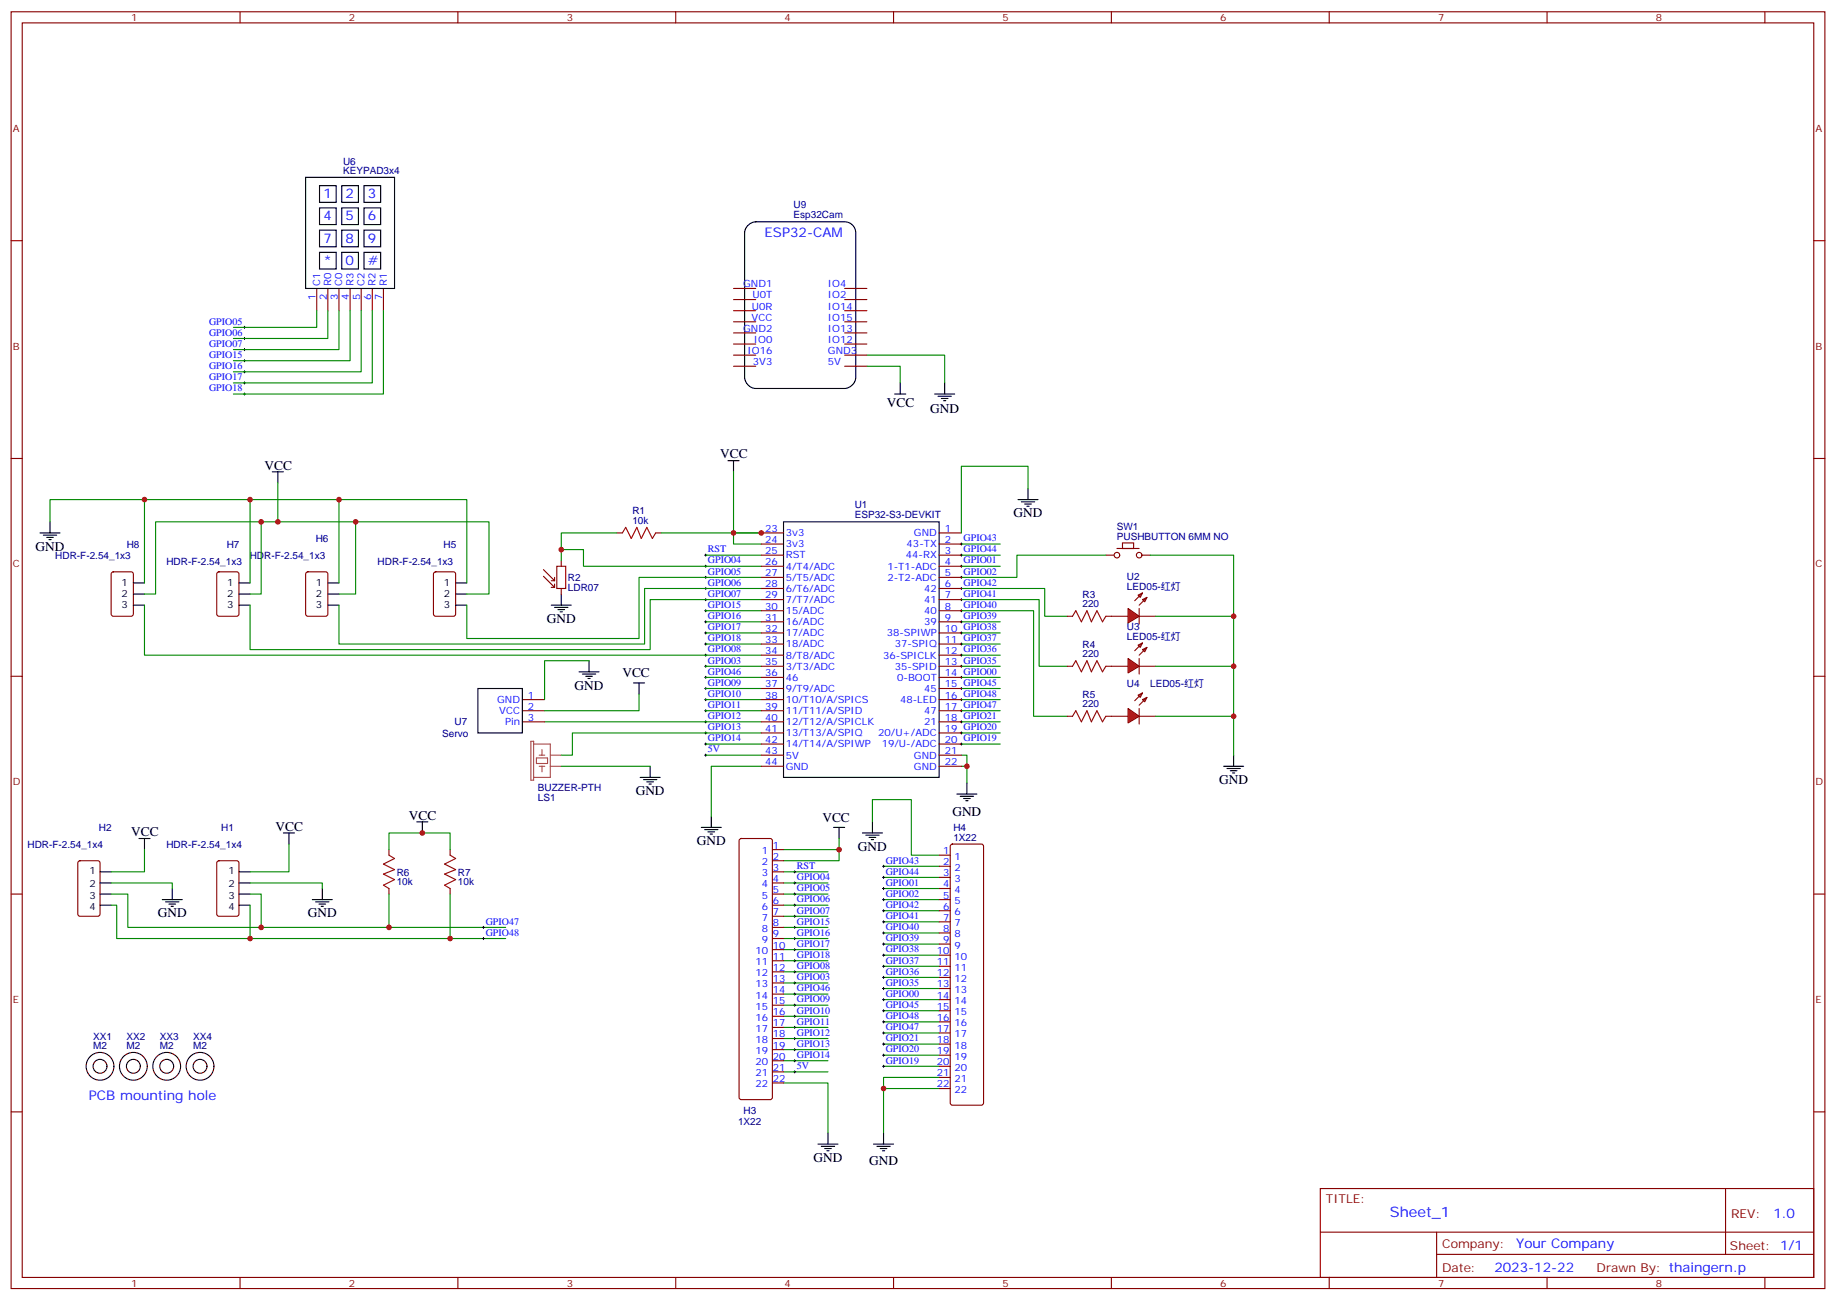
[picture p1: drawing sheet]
<svg xmlns="http://www.w3.org/2000/svg" width="583mm" height="413mm" viewBox="0 0 583 413" stroke-linecap="round" stroke-linejoin="round" font-family="sans-serif">
<g fill="none" stroke="#870000" stroke-width=".35">
<path d="M3.5 3.7h575.8v405.4h-575.8zM7.1 7.3h568.6v398.3h-568.6zM76.2 3.7v3.6M145.3 3.7v3.6M214.5 3.7v3.6M283.6 3.7v3.6M352.8 3.7v3.6M421.9 3.7v3.6M491.1 3.7v3.6M560.2 3.7v3.6M3.5 76.4h3.6M575.7 76.4h3.6"/>
<path d="M3.5 145.6h3.6M575.7 145.6h3.6M195.8 169.2h1.8M208.1 169.2h1.8M35.5 181.7l.5-.2h5.6l.7 .5v12.9l-.4 .7-5.9 .1-.7-.5v-13zM69 181.7l.5-.2h5.6l.7 .5v12.9l-.4 .7-5.9 .1-.7-.5v-13zM97.2 181.7l.5-.2h5.7l.6 .5 .1 12.9-.5 .7-5.9 .1-.6-.5-.1-13zM137.8 181.7l.5-.2h5.6l.7 .5v12.9l-.4 .7-5.9 .1-.7-.5v-13zM338.7 195.7h1.7M351 195.7h7.1M361.2 188.9l1.5-.7-.8 1.5zM361.6 195.7h5.3"/>
<path d="M362.7 190.4l1.4-.7-.7 1.4zM362.7 188.2l-2.5 2.5M364.1 189.7l-2.5 2.4M3.5 214.7h3.6M338.7 211.5h1.7M351 211.5h1.8M575.7 214.7h3.6M338.7 227.4h1.7M351 227.4h1.8M24.9 273.5l.5-.2h5.6l.7 .4v16.5l-.4 .6-5.9 .1-.7-.5v-16.4zM69 273.5l.5-.2h5.6l.7 .4v16.5l-.4 .6-5.9 .1-.7-.5v-16.4zM123.5 269.7v1.8"/>
<path d="M142.9 269.7v1.8M3.5 283.8h3.6M123.5 282.1v1.7M142.9 282.1v1.7M575.7 283.8h3.6M3.5 353h3.6M575.7 353h3.6M419.1 377.3h156.6v28.3h-156.6zM547.7 377.4v20.8M419.1 391.2h156.5M456 398.2h119.6M456 391.2v14.1"/>
<path d="M76.2 405.6v3.5M145.3 405.6v3.5M214.5 405.6v3.5M283.6 405.6v3.5M352.8 405.6v3.5M421.9 405.6v3.5M491.1 405.6v3.5M560.2 405.6v3.5"/>
</g>
<g fill="none" stroke="#000" stroke-width=".35">
<path d="M86.4 149.8h3.6M88.2 149.8v3.5M231.1 146.3h3.5M232.8 146.3v3.5M323.1 158.6h6.4M324.2 159.3h4.2M326.3 155.1v3.5M12.7 169.2h6.3M13.8 169.9h4.2M14.8 170.6h2.1M15.5 171.3h.7M15.9 165.7v3.5"/>
<path d="M325.3 160h2.1M326 160.7h.7M42.3 192.1h3.6M42.3 185.1h3.6M42.3 188.6h3.6M75.8 192.1h3.6M75.8 185.1h3.6M75.8 188.6h3.6M104.1 192.1h3.5M104.1 185.1h3.5M104.1 188.6h3.5M144.6 192.1h3.6"/>
<path d="M144.6 185.1h3.6M144.6 188.6h3.6M175 192.1h6.3M176 192.8h4.3M177.1 193.5h2.1M177.8 194.2h.7M178.2 188.6v3.5M391.6 239.7v3.6M225.8 259.2v3.5M303.7 252.1h6.4M304.8 252.8h4.2M305.9 253.5h2.1"/>
<path d="M306.6 254.2h.7M306.9 248.6v3.5M388.4 243.3h6.4M389.5 244h4.2M390.5 244.7h2.1M391.2 245.4h.7M31.7 276.8h3.6M44.1 266.2h3.5M45.9 266.2v3.5M75.8 276.8h3.6M90 264.4h3.5M91.7 264.4v3.6"/>
<path d="M132.3 260.9h3.5M134.1 260.9v3.5M222.6 262.7h6.4M223.7 263.4h4.2M224.7 264.1h2.1M225.4 264.8h.7M264.6 262.7h3.5M266.3 262.7v3.5M31.7 280.3h3.6M31.7 283.8h3.6M31.7 287.4h3.6M75.8 280.3h3.6"/>
<path d="M75.8 283.8h3.6M75.8 287.4h3.6"/>
</g>
<g fill="none" stroke="#000" stroke-width=".32">
<path d="M223.7 176.2h.7M223.7 179.8h.7M224 175.9v.7M224 179.4v.7M304.8 176.2h.7M304.8 179.8h.7M304.8 172.7h.7M305.2 172.4v.7M305.2 175.9v.7M305.2 179.4v.7M223.7 183.3h.7M223.7 186.8h.7"/>
<path d="M223.7 190.4h.7M223.7 193.9h.7M223.7 197.4h.7M224 183v.7M224 186.5v.7M224 190v.7M224 193.5v.7M224 197.1v.7M304.8 183.3h.7M304.8 186.8h.7M304.8 190.4h.7M304.8 193.9h.7"/>
<path d="M304.8 197.4h.7M305.2 183v.7M305.2 186.5v.7M305.2 190v.7M305.2 193.5v.7M305.2 197.1v.7M223.7 208h.7M223.7 218.6h.7M223.7 200.9h.7M223.7 204.5h.7M223.7 211.5h.7M223.7 215.1h.7"/>
<path d="M224 200.6v.7M224 204.1v.7M224 207.6v.8M224 211.2v.7M224 214.7v.7M224 218.2v.7M304.8 208h.7M304.8 218.6h.7M304.8 200.9h.7M304.8 204.5h.7M304.8 211.5h.7M304.8 215.1h.7"/>
<path d="M305.2 200.6v.7M305.2 204.1v.7M305.2 207.6v.8M305.2 211.2v.7M305.2 214.7v.7M305.2 218.2v.7M223.7 222.1h.7M223.7 225.6h.7M223.7 229.2h.7M223.7 232.7h.7M223.7 236.2h.7M223.7 239.7h.7"/>
<path d="M224 221.8v.7M224 225.3v.7M224 228.8v.7M224 232.3v.7M224 235.9v.7M224 239.4v.7M304.8 222.1h.7M304.8 225.6h.7M304.8 229.2h.7M304.8 232.7h.7M304.8 236.2h.7M305.2 221.8v.7"/>
<path d="M305.2 225.3v.7M305.2 228.8v.7M305.2 232.3v.7M305.2 235.9v.7M251.9 276.8h.7M252.2 276.4v.7M252.2 280v.7M280.1 278.6h.7M280.1 275h.7M280.5 274.7v.7M280.5 278.2v.7M251.9 298h.7"/>
<path d="M251.9 294.4h.7M251.9 290.9h.7M251.9 287.4h.7M251.9 283.8h.7M251.9 280.3h.7M252.2 283.5v.7M252.2 287v.7M252.2 290.5v.8M252.2 294.1v.7M252.2 297.6v.7M280.1 289.1h.7M280.1 292.7h.7"/>
<path d="M280.1 296.2h.7M280.1 299.7h.7M280.1 282.1h.7M280.1 285.6h.7M280.5 281.7v.7M280.5 285.3v.7M280.5 288.8v.7M280.5 292.3v.7M280.5 295.8v.7M280.5 299.4v.7M251.9 315.6h.7M251.9 312.1h.7"/>
<path d="M251.9 305h.7M251.9 301.5h.7M251.9 319.1h.7M251.9 308.5h.7M252.2 301.1v.7M252.2 304.7v.7M252.2 308.2v.7M252.2 311.7v.7M252.2 315.2v.7M252.2 318.8v.7M280.1 317.4h.7M280.1 303.2h.7"/>
<path d="M280.1 306.8h.7M280.1 310.3h.7M280.1 313.8h.7M280.5 302.9v.7M280.5 306.4v.7M280.5 310v.7M280.5 313.5v.7M280.5 317v.7M251.9 336.8h.7M251.9 333.2h.7M251.9 329.7h.7M251.9 326.2h.7"/>
<path d="M251.9 322.7h.7M252.2 322.3v.7M252.2 325.8v.7M252.2 329.4v.7M252.2 332.9v.7M252.2 336.4v.7M252.2 339.9v.7M280.1 324.4h.7M280.1 327.9h.7M280.1 320.9h.7M280.1 331.5h.7M280.1 335h.7"/>
<path d="M280.1 338.5h.7M280.5 320.5v.7M280.5 324.1v.7M280.5 327.6v.7M280.5 331.1v.7M280.5 334.6v.8M280.5 338.2v.7M251.9 340.3h.7"/>
</g>
<g fill="none" stroke="#008700" stroke-width=".35">
<path d="M45.9 158.6v26.5M79.4 158.6v26.5M88.2 153.3v12.4M107.6 158.6v26.5M232.8 149.8v22.9h8.9M15.9 165.7v-7.1h132.3v26.5M82.9 165.7v22.9h-3.5M112.9 165.7v22.9h-5.3M178.2 174.5h7v5.3h56.5M195.8 169.2h-17.6v8.8M224 176.2h17.7M232.8 169.2h8.9"/>
<path d="M305.2 176.2h12.3M305.2 172.7h12.3M305.2 179.8h12.3M351 176.2h-28.2v7.1h-17.6M45.9 192.1v15.9h195.8M45.9 188.6h3.5v-22.9h105.8v22.9h-7M224 197.4h17.7M224 193.9h17.7M241.7 190.4h-35.3v15.8h-127v-14.1M241.7 186.8h-37.1v17.7h-97v-12.4M241.7 183.3h-38.9v19.4h-54.6v-10.6M305.2 186.8h26.4v8.9h7.1"/>
<path d="M305.2 190.4h24.6v21.1h8.9M305.2 193.9h22.9v33.5h10.6M305.2 197.4h12.3M224 218.6h17.7M224 204.5h17.7M224 200.9h17.7M224 211.5h17.7M224 215.1h17.7M305.2 211.5h12.3M305.2 218.6h12.3M305.2 204.5h12.3M305.2 200.9h12.3"/>
<path d="M305.2 208h12.3M305.2 215.1h12.3M172.9 229.2h68.8M224 222.1h17.7M224 225.6h17.7M224 236.2h17.7M224 239.7h17.7M241.7 232.7h-60v7h-3.5M305.2 239.7h1.7v8.9M305.2 222.1h12.3M305.2 225.6h12.3M305.2 229.2h12.3"/>
<path d="M305.2 236.2h12.3M305.2 232.7h12.3M241.7 243.3h-15.9v15.9M305.2 243.3h1.7M248.7 276.8h14.1M280.5 278.6h17.6M280.5 275h17.6M248.7 283.8h14.1M248.7 287.4h14.1M248.7 290.9h14.1M248.7 294.4h14.1M248.7 298h14.1"/>
<path d="M248.7 280.3h14.1M280.5 299.7h17.6M280.5 296.2h17.6M280.5 292.7h17.6M280.5 289.1h17.6M280.5 285.6h17.6M280.5 282.1h17.6M248.7 315.6h14.1M248.7 312.1h14.1M248.7 301.5h14.1M248.7 305h14.1M248.7 308.5h14.1"/>
<path d="M248.7 319.1h14.1M280.5 313.8h17.6M280.5 317.4h17.6M280.5 310.3h17.6M280.5 306.8h17.6M280.5 303.2h17.6M248.7 336.8h14.1M248.7 333.2h14.1M248.7 329.7h14.1M248.7 326.2h14.1M248.7 322.7h14.1M280.5 338.5h17.6"/>
<path d="M280.5 335h17.6M280.5 331.5h17.6M280.5 327.9h17.6M280.5 324.4h17.6M280.5 320.9h17.6M248.7 340.3h14.1"/>
</g>
<path d="M197.6 169.2l1-1.8 1.8 3.6 1.7-3.6 1.5 3.6 1.7-3.6 1.8 3.6 1-1.8M340.4 195.7l1.1-1.8 1.8 3.5 1.7-3.5 1.4 3.5 1.8-3.5 1.8 3.5 1-1.7M340.4 211.5l1.1-1.7 1.8 3.5 1.7-3.5 1.4 3.5 1.8-3.5 1.8 3.5 1-1.8M340.4 227.4l1.1-1.8 1.8 3.6 1.7-3.6 1.4 3.6 1.8-3.6 1.8 3.6 1-1.8M123.5 271.5l1.7 1.1-3.5 1.7 3.5 1.8-3.5 1.4 3.5 1.8-3.5 1.7 1.8 1.1M142.9 271.5l1.7 1.1-3.5 1.7 3.5 1.8-3.5 1.4 3.5 1.8-3.5 1.7 1.8 1.1" fill="none" stroke="#a10000" stroke-width=".35"/>
<path d="M176.7 179.8h2.9v7h-2.9zM178.2 178v1.8M172.5 183l3.5 3.5M172.5 180.8l3.5 3.6M175 186.5h1M175 184.4h1M176 183.3v1.1M176 185.4v1.1M178.2 186.8v1.8" fill="none" stroke="#850000" stroke-width=".35"/>
<path d="M358.1 193.2l3.5 2.5-3.5 2.1z" fill="#f00" stroke="#870000" stroke-width=".35"/>
<path d="M361.6 193.2v4.9M352.8 211.5h5.3M361.2 204.8l1.5-.7-.8 1.4zM361.6 211.5h5.3M362.7 206.2l1.4-.7-.7 1.4zM362.7 204.1l-2.5 2.5M364.1 205.5l-2.5 2.5" fill="none" stroke="#870000" stroke-width=".35"/>
<path d="M358.1 209.1l3.5 2.4-3.5 2.1z" fill="#f00" stroke="#870000" stroke-width=".35"/>
<path d="M361.6 209.1v4.9M362.7 220l-2.5 2.5M352.8 227.4h5.3M361.2 220.7l1.5-.7-.8 1.4zM361.6 227.4h5.3M362.7 222.1l1.4-.7-.7 1.4zM364.1 221.4l-2.5 2.5" fill="none" stroke="#870000" stroke-width=".35"/>
<path d="M358.1 224.9l3.5 2.5-3.5 2.1z" fill="#f00" stroke="#870000" stroke-width=".35"/>
<g fill="none" stroke="#870000" stroke-width=".35">
<path d="M100.5 91.6v7M104.1 91.6v7M107.6 91.6v7M111.1 91.6v7M114.7 91.6v7M118.2 91.6v7M121.7 91.6v7M232.8 98.6h7.1M232.8 95.1h7.1M232.8 91.6h7.1M268.1 98.6h7.1M268.1 95.1h7.1"/>
<path d="M268.1 91.6h7.1M232.8 116.3h7.1M232.8 112.7h7.1M232.8 109.2h7.1M232.8 105.7h7.1M232.8 102.2h7.1M268.1 116.3h7.1M268.1 112.7h7.1M268.1 109.2h7.1M268.1 105.7h7.1M268.1 102.2h7.1M241.7 176.2h7"/>
<path d="M241.7 169.2h7M241.7 172.7h7M241.7 179.8h7M298.1 176.2h7.1M298.1 169.2h7.1M298.1 172.7h7.1M298.1 179.8h7.1M351 176.2h2.5M354.5 174.1h7.1M356.3 172.4h3.5v1.7h-3.5zM362.7 176.2h2.4M241.7 183.3h7"/>
<path d="M241.7 186.8h7M241.7 190.4h7M241.7 193.9h7M241.7 197.4h7M298.1 183.3h7.1M298.1 186.8h7.1M298.1 190.4h7.1M298.1 193.9h7.1M298.1 197.4h7.1M241.7 200.9h7M241.7 204.5h7M241.7 208h7"/>
<path d="M241.7 211.5h7M241.7 215.1h7M241.7 218.6h7M298.1 200.9h7.1M298.1 204.5h7.1M298.1 208h7.1M298.1 211.5h7.1M298.1 215.1h7.1M298.1 218.6h7.1M165.8 222.1h7.1M165.8 225.6h7.1M165.8 229.2h7.1"/>
<path d="M241.7 222.1h7M241.7 225.6h7M241.7 229.2h7M241.7 232.7h7M241.7 236.2h7M241.7 239.7h7M298.1 222.1h7.1M298.1 225.6h7.1M298.1 229.2h7.1M298.1 232.7h7.1M298.1 236.2h7.1M298.1 239.7h7.1"/>
<path d="M361.6 224.9v5M241.7 243.3h7M298.1 243.3h7.1M234.8 266.4l.5-.2h9.2l.5 .2 .2 .5v81.5l-.3 .5-.4 .2h-9.2l-.5-.2-.2-.5v-81.5zM245.2 269.7h3.5M245.2 273.3h3.5M245.2 276.8h3.5M298.1 271.5h3.5M298.1 275h3.5M298.1 278.6h3.5M301.9 268.2l.4-.2h9.2l.5 .2 .2 .5v81.5l-.2 .5-.5 .2h-9.2l-.5-.3-.2-.4v-81.5zM245.2 280.3h3.5"/>
<path d="M245.2 283.8h3.5M245.2 287.4h3.5M245.2 290.9h3.5M245.2 294.4h3.5M245.2 298h3.5M298.1 282.1h3.5M298.1 285.6h3.5M298.1 289.1h3.5M298.1 292.7h3.5M298.1 296.2h3.5M298.1 299.7h3.5M245.2 301.5h3.5"/>
<path d="M245.2 305h3.5M245.2 308.5h3.5M245.2 312.1h3.5M245.2 315.6h3.5M245.2 319.1h3.5M298.1 303.2h3.5M298.1 306.8h3.5M298.1 310.3h3.5M298.1 313.8h3.5M298.1 317.4h3.5M245.2 322.7h3.5M245.2 326.2h3.5"/>
<path d="M245.2 329.7h3.5M245.2 333.2h3.5M245.2 336.8h3.5M298.1 320.9h3.5M298.1 324.4h3.5M298.1 327.9h3.5M298.1 331.5h3.5M298.1 335h3.5M298.1 338.5h3.5M245.2 340.3h3.5M245.2 343.8h3.5M298.1 342.1h3.5"/>
<path d="M298.1 345.6h3.5"/>
<circle cx="354.5" cy="176.2" r=".88"/>
<circle cx="361.6" cy="176.2" r=".88"/>
</g>
<g fill="none" stroke="#008700" stroke-width=".35">
<path d="M100.5 98.6v5.3h-26.4M104.1 98.6v8.9h-30M107.6 98.6v12.4h-33.5M111.1 98.6v15.9h-37M114.7 98.6v19.4h-40.6M118.2 98.6v23h-44.1M121.7 98.6v26.5h-47.6M275.2 116.3h10.6v5.3M275.2 112.7h24.7v8.9M326.3 155.1v-7.1h-21.1v21.2M209.9 169.2h31.8M365.1 176.2h26.5v63.5"/>
<path d="M366.9 195.7h24.7M187 209.8h-14.1v12.3M366.9 211.5h24.7M202.8 220.3v5.3h-29.9M366.9 227.4h24.7M178.2 243.3h28.2M45.9 269.7v7.1h-10.6M91.7 268v8.8h-12.3M123.5 269.7v-5.3h19.4v5.3M266.3 266.2v3.5h-17.6M266.3 269.7v3.6h-17.6M276.9 260.9v-7h12.4v17.6h8.8"/>
<path d="M35.3 280.3h19.4v1.8M35.3 283.8h5.3v10.6h119.9M35.3 287.4h1.7v10.6h123.5M79.4 280.3h22.9v1.8M79.4 283.8h3.5v10.6M79.4 287.4v10.6M123.5 283.8v10.6M142.9 283.8v14.2M248.7 343.8h14.1v15.9M298.1 345.6h-17.6v14.1M298.1 342.1h-17.6v3.5"/>
</g>
<g fill="none" stroke="#000" stroke-width=".35">
<path d="M97 56.3h28.2v35.3h-28.2zM101.4 58.9h5.3v5.3h-5.3zM108.5 58.9h5.3v5.3h-5.3zM115.5 58.9h5.3v5.3h-5.3zM101.4 66h5.3v5.3h-5.3zM101.4 73.1h5.3v5.3h-5.3zM108.5 66h5.3v5.3h-5.3zM108.5 73.1h5.3v5.3h-5.3zM115.5 66h5.3v5.3h-5.3zM115.5 73.1h5.3v5.3h-5.3zM237.5 71.4l1.2-.7 1.2-.3h28.2a3.5 3.5 0 0 1 3.5 3.5v45.9a3.8 3.8 0 0 1-3.5 3.5h-28.2a3.8 3.8 0 0 1-3.5-3.5v-45.9a3.5 3.5 0 0 1 1.1-2.5zM101.4 80.1h5.3v5.3h-5.3z"/>
<path d="M108.5 80.1h5.3v5.3h-5.3zM115.5 80.1h5.3v5.3h-5.3zM284 125.1h3.5M285.8 121.6v3.5M296.7 125.1h6.3M297.7 125.8h4.3M298.8 126.5h2.1M299.5 127.2h.7M299.9 121.6v3.5M248.7 165.7h49.4v81.1h-49.4zM151.7 218.6h14.1v14.1h-14.1zM183.8 213.3h6.3"/>
<path d="M184.9 214h4.2M185.9 214.7h2.1M186.6 215.4h.7M187 209.8v3.5M201.1 216.8h3.5M202.8 216.8v3.5M203.2 246.8h6.3M204.3 247.5h4.2M205.3 248.2h2.1M206 248.9h.7M206.4 243.3v3.5M273.8 264.4h6.3"/>
<path d="M274.8 265.1h4.2M275.9 265.9h2.1M276.6 266.6h.7M276.9 260.9v3.5M51.5 285.6h6.4M52.6 286.3h4.2M53.6 287h2.1M54.3 287.7h.7M54.7 282.1v3.5M99.1 285.6h6.4M100.2 286.3h4.2M101.2 287h2.2"/>
<path d="M102 287.7h.7M102.3 282.1v3.5M262.8 359.7v3.5M280.5 359.7v3.5M259.6 363.2h6.4M260.7 363.9h4.2M261.8 364.6h2.1M262.5 365.3h.7M277.3 363.2h6.3M278.3 363.9h4.3M279.4 364.6h2.1M280.1 365.3h.7"/>
</g>
<g fill="none" stroke="#000" stroke-width=".32">
<path d="M77.3 103.9h.7M77.3 107.5h.7M77.3 111h.7M77.3 114.5h.7M77.3 118h.7M77.6 103.6v.7M77.6 107.1v.7M77.6 110.6v.7M77.6 114.2v.7M77.6 117.7v.7M77.3 121.6h.7M77.3 125.1h.7"/>
<path d="M77.6 121.2v.7M77.6 124.7v.7M153.1 294.4h.7M153.1 298h.7M153.5 294.1v.7M153.5 297.6v.7"/>
</g>
<g fill="none" stroke="#300" stroke-width=".35">
<circle cx="31.7" cy="338.5" r="4.4"/>
<circle cx="31.7" cy="338.5" r="2.2"/>
<circle cx="42.3" cy="338.5" r="4.4"/>
<circle cx="42.3" cy="338.5" r="2.2"/>
<circle cx="52.9" cy="338.5" r="4.4"/>
<circle cx="52.9" cy="338.5" r="2.2"/>
<circle cx="63.5" cy="338.5" r="4.4"/>
<circle cx="63.5" cy="338.5" r="2.2"/>
</g>
<path d="M168.5 235.3h.9v12.4h-.9zM169.4 236.2h5.3v10.6h-5.3M171.2 239.7h1.7M172 238v1.7M174.7 239.7h3.5M170.3 240.6h3.5v1.8h-3.5zM171.2 243.3h1.7M172 243.3v1.7M174.7 243.3h3.5" fill="none" stroke="#a64a4a" stroke-width=".35"/>
<g fill="#c00">
<circle cx="45.9" cy="158.6" r=".88"/>
<circle cx="79.4" cy="158.6" r=".88"/>
<circle cx="107.6" cy="158.6" r=".88"/>
<circle cx="112.9" cy="165.7" r=".88"/>
<circle cx="82.9" cy="165.7" r=".88"/>
<circle cx="88.2" cy="165.7" r=".88"/>
<circle cx="232.8" cy="169.2" r=".88"/>
<circle cx="391.6" cy="195.7" r=".88"/>
<circle cx="391.6" cy="211.5" r=".88"/>
<circle cx="391.6" cy="227.4" r=".88"/>
<circle cx="266.3" cy="269.7" r=".88"/>
<circle cx="280.5" cy="345.6" r=".88"/>
<circle cx="82.9" cy="294.4" r=".88"/>
<circle cx="79.4" cy="298" r=".88"/>
<circle cx="134.1" cy="264.4" r=".88"/>
<circle cx="123.5" cy="294.4" r=".88"/>
<circle cx="142.9" cy="298" r=".88"/>
<circle cx="306.9" cy="243.3" r=".88"/>
<circle cx="178.2" cy="174.5" r=".88"/>
<circle cx="241.7" cy="169.2" r=".88"/>
</g>
<text font-size="4.6" fill="#00f" x="441.2" y="386.4">Sheet_1</text>
<g font-size="4.2" fill="#00f">
<text x="102.7" y="62.9">1</text>
<text x="109.7" y="62.9">2</text>
<text x="116.8" y="62.9">3</text>
<text x="102.7" y="69.9">4</text>
<text x="109.7" y="69.9">5</text>
<text x="116.8" y="69.9">6</text>
<text x="102.7" y="77">7</text>
<text x="109.7" y="77">8</text>
<text x="116.8" y="77">9</text>
<text x="242.7" y="75.4">ESP32-CAM</text>
<text x="102.7" y="84.1">*</text>
<text x="109.7" y="84.1">0</text>
<text x="116.8" y="84.1">#</text>
<text x="28.2" y="349.1">PCB mounting hole</text>
<text x="562.9" y="386.6">1.0</text>
<text x="481.3" y="396.2">Your Company</text>
<text x="474.4" y="404">2023-12-22</text>
</g>
<g font-size="4.2">
<text x="281.5" y="129.1">VCC</text>
<text x="295.3" y="131.2">GND</text>
<text x="84" y="149.1">VCC</text>
<text x="228.6" y="145.6">VCC</text>
<text x="321.7" y="164.3">GND</text>
<text x="11.3" y="174.8">GND</text>
<text x="173.6" y="197.8">GND</text>
<text x="197.6" y="215.1">VCC</text>
<text x="182.4" y="218.9">GND</text>
<text x="387" y="248.9">GND</text>
<text x="201.8" y="252.4">GND</text>
<text x="87.5" y="263.7">VCC</text>
<text x="129.8" y="260.2">VCC</text>
<text x="261.1" y="260.9">VCC</text>
<text x="302.3" y="258.9">GND</text>
<text x="41.6" y="265.5">VCC</text>
<text x="221.2" y="268.3">GND</text>
<text x="272.3" y="270.1">GND</text>
<text x="50.1" y="291.3">GND</text>
<text x="97.7" y="291.3">GND</text>
<text x="258.2" y="368.9">GND</text>
<text x="275.9" y="370">GND</text>
</g>
<g font-size="3.9" fill="#800">
<text x="420.9" y="381.9">TITLE:</text>
<text x="549.5" y="386.6">REV:</text>
<text x="457.8" y="396.1">Company:</text>
<text x="549.1" y="396.7">Sheet: 1/1</text>
<text x="457.8" y="403.8">Date:</text>
<text x="506.8" y="403.9">Drawn By: thaingern.p</text>
</g>
<g font-size="3.2" fill="#800">
<text x="41.6" y="6.7">1</text>
<text x="110.8" y="6.7">2</text>
<text x="179.9" y="6.7">3</text>
<text x="249.1" y="6.7">4</text>
<text x="318.2" y="6.7">5</text>
<text x="387.3" y="6.7">6</text>
<text x="456.5" y="6.7">7</text>
<text x="525.6" y="6.7">8</text>
<text x="4.1" y="41.8">A</text>
<text x="576.3" y="41.8">A</text>
<text x="4.1" y="111">B</text>
<text x="576.3" y="111">B</text>
<text x="4.1" y="180.1">C</text>
<text x="576.3" y="180.1">C</text>
<text x="4.1" y="249.3">D</text>
<text x="576.3" y="249.3">D</text>
<text x="4.1" y="318.4">E</text>
<text x="576.3" y="318.4">E</text>
<text x="41.6" y="408.6">1</text>
<text x="110.8" y="408.6">2</text>
<text x="179.9" y="408.6">3</text>
<text x="249.1" y="408.6">4</text>
<text x="318.2" y="408.6">5</text>
<text x="387.3" y="408.6">6</text>
<text x="456.5" y="408.6">7</text>
<text x="525.6" y="408.6">8</text>
</g>
<g font-size="3.2" fill="#000080">
<text x="108.9" y="52.3">U6</text>
<text x="108.9" y="55.2">KEYPAD3x4</text>
<text x="251.9" y="69.4">Esp32Cam</text>
<text x="251.9" y="66.2">U9</text>
<text x="271.3" y="161.4">U1</text>
<text x="200.7" y="166.4">10k</text>
<text x="200.7" y="163.3">R1</text>
<text x="271.3" y="164.5">ESP32-S3-DEVKIT</text>
<text x="40.2" y="173.8">H8</text>
<text x="72" y="173.8">H7</text>
<text x="100.2" y="172.2">H6</text>
<text x="140.8" y="173.8">H5</text>
<text x="354.5" y="171.3">PUSHBUTTON 6MM NO</text>
<text x="354.5" y="168.2">SW1</text>
<text x="17.5" y="177.5">HDR-F-2.54_1x3</text>
<text x="52.8" y="179.2">HDR-F-2.54_1x3</text>
<text x="79.3" y="177.5">HDR-F-2.54_1x3</text>
<text x="119.8" y="179.2">HDR-F-2.54_1x3</text>
<text x="180.3" y="184.4">R2</text>
<text x="357.7" y="184.1">U2</text>
<text x="180.3" y="187.6">LDR07</text>
<text x="343.6" y="189.8">R3</text>
<text x="357.7" y="187.2">LED05-红灯</text>
<text x="343.6" y="192.8">220</text>
<text x="357.7" y="203.1">LED05-红灯</text>
<text x="357.7" y="200">U3</text>
<text x="343.6" y="208.7">220</text>
<text x="343.6" y="205.6">R4</text>
<text x="343.6" y="221.5">R5</text>
<text x="357.7" y="217.9">U4</text>
<text x="365.1" y="217.9">LED05-红灯</text>
<text x="343.6" y="224.6">220</text>
<text x="140.3" y="233.8">Servo</text>
<text x="144.3" y="230.3">U7</text>
<text x="170.8" y="251.2">BUZZER-PTH</text>
<text x="170.8" y="254.2">LS1</text>
<text x="31.4" y="263.8">H2</text>
<text x="70.2" y="263.8">H1</text>
<text x="302.6" y="263.8">H4</text>
<text x="8.7" y="269.1">HDR-F-2.54_1x4</text>
<text x="52.8" y="269.1">HDR-F-2.54_1x4</text>
<text x="302.6" y="266.9">1X22</text>
<text x="125.9" y="281.1">10k</text>
<text x="125.9" y="278">R6</text>
<text x="145.3" y="281.1">10k</text>
<text x="145.3" y="278">R7</text>
<text x="29.6" y="333.1">M2</text>
<text x="29.6" y="330">XX1</text>
<text x="40.2" y="333.1">M2</text>
<text x="40.2" y="330">XX2</text>
<text x="50.7" y="333.1">M2</text>
<text x="50.7" y="330">XX3</text>
<text x="61.3" y="333.1">M2</text>
<text x="61.3" y="330">XX4</text>
<text x="236" y="353.8">H3</text>
<text x="234.3" y="357.3">1X22</text>
</g>
<g font-size="3.2" fill="#00f">
<text x="100.2" y="95.4" transform="rotate(-90 100.2 95.4)">1</text>
<text x="101.6" y="90.9" transform="rotate(-90 101.6 90.9)">C1</text>
<text x="103.7" y="95.4" transform="rotate(-90 103.7 95.4)">2</text>
<text x="105.1" y="90.9" transform="rotate(-90 105.1 90.9)">R0</text>
<text x="107.2" y="95.4" transform="rotate(-90 107.2 95.4)">3</text>
<text x="108.7" y="90.9" transform="rotate(-90 108.7 90.9)">C0</text>
<text x="110.8" y="95.4" transform="rotate(-90 110.8 95.4)">4</text>
<text x="112.2" y="90.9" transform="rotate(-90 112.2 90.9)">R3</text>
<text x="114.3" y="95.4" transform="rotate(-90 114.3 95.4)">5</text>
<text x="115.7" y="90.9" transform="rotate(-90 115.7 90.9)">C2</text>
<text x="117.8" y="95.4" transform="rotate(-90 117.8 95.4)">6</text>
<text x="119.2" y="90.9" transform="rotate(-90 119.2 90.9)">R2</text>
<text x="121.4" y="95.4" transform="rotate(-90 121.4 95.4)">7</text>
<text x="122.8" y="90.9" transform="rotate(-90 122.8 90.9)">R1</text>
<text x="235.9" y="91.2">GND1</text>
<text x="238.9" y="94.8">U0T</text>
<text x="262.8" y="94.8">IO2</text>
<text x="262.8" y="91.2">IO4</text>
<text x="238.6" y="101.8">VCC</text>
<text x="238.6" y="98.3">U0R</text>
<text x="262.8" y="101.8">IO15</text>
<text x="262.8" y="98.3">IO14</text>
<text x="66.4" y="103">GPIO05</text>
<text x="66.4" y="106.6">GPIO06</text>
<text x="235.9" y="105.3">GND2</text>
<text x="262.8" y="105.3">IO13</text>
<text x="66.4" y="110.1">GPIO07</text>
<text x="66.4" y="113.6">GPIO15</text>
<text x="237.3" y="112.4">IO16</text>
<text x="239.3" y="108.9">IO0</text>
<text x="262.8" y="112.4">GND3</text>
<text x="262.8" y="108.9">IO12</text>
<text x="66.4" y="117.2">GPIO16</text>
<text x="239" y="115.9">3V3</text>
<text x="262.8" y="115.9">5V</text>
<text x="66.4" y="120.7">GPIO17</text>
<text x="66.4" y="124.2">GPIO18</text>
<text x="242.9" y="168.8">23</text>
<text x="242.9" y="172.4">24</text>
<text x="249.4" y="170.3">3v3</text>
<text x="249.4" y="173.8">3v3</text>
<text x="287.8" y="173.8">43-TX</text>
<text x="290.1" y="170.3">GND</text>
<text x="299.9" y="168.8">1</text>
<text x="299.9" y="172.4">2</text>
<text x="305.9" y="171.8">GPIO43</text>
<text x="224.7" y="175.4">RST</text>
<text x="224.7" y="178.9">GPIO04</text>
<text x="242.9" y="175.9">25</text>
<text x="242.9" y="179.4">26</text>
<text x="249.4" y="177.3">RST</text>
<text x="287.5" y="177.3">44-RX</text>
<text x="299.9" y="175.9">3</text>
<text x="299.9" y="179.4">4</text>
<text x="305.9" y="178.9">GPIO01</text>
<text x="305.9" y="175.4">GPIO44</text>
<text x="224.7" y="182.4">GPIO05</text>
<text x="224.7" y="185.9">GPIO06</text>
<text x="242.9" y="183">27</text>
<text x="249.4" y="180.8">4/T4/ADC</text>
<text x="249.4" y="184.4">5/T5/ADC</text>
<text x="281.7" y="180.8">1-T1-ADC</text>
<text x="281.7" y="184.4">2-T2-ADC</text>
<text x="299.9" y="183">5</text>
<text x="305.9" y="182.4">GPIO02</text>
<text x="305.9" y="185.9">GPIO42</text>
<text x="224.7" y="189.5">GPIO07</text>
<text x="242.9" y="186.5">28</text>
<text x="242.9" y="190">29</text>
<text x="249.4" y="187.9">6/T6/ADC</text>
<text x="249.4" y="191.4">7/T7/ADC</text>
<text x="293.4" y="187.9">42</text>
<text x="293.4" y="191.4">41</text>
<text x="299.9" y="186.5">6</text>
<text x="299.9" y="190">7</text>
<text x="305.9" y="189.5">GPIO41</text>
<text x="224.7" y="193">GPIO15</text>
<text x="224.7" y="196.5">GPIO16</text>
<text x="242.9" y="193.5">30</text>
<text x="242.9" y="197.1">31</text>
<text x="249.4" y="194.9">15/ADC</text>
<text x="293.4" y="194.9">40</text>
<text x="299.9" y="193.5">8</text>
<text x="299.9" y="197.1">9</text>
<text x="305.9" y="196.5">GPIO39</text>
<text x="305.9" y="193">GPIO40</text>
<text x="224.7" y="200.1">GPIO17</text>
<text x="224.7" y="203.6">GPIO18</text>
<text x="242.9" y="200.6">32</text>
<text x="249.4" y="198.5">16/ADC</text>
<text x="249.4" y="202">17/ADC</text>
<text x="281.4" y="202">38-SPIWP</text>
<text x="293.4" y="198.5">39</text>
<text x="299.9" y="200.6">10 GPIO38</text>
<text x="224.7" y="207.1">GPIO08</text>
<text x="242.9" y="204.1">33</text>
<text x="242.9" y="207.6">34</text>
<text x="249.4" y="205.5">18/ADC</text>
<text x="249.4" y="209.1">8/T8/ADC</text>
<text x="280.3" y="209.1">36-SPICLK</text>
<text x="284" y="205.5">37-SPIQ</text>
<text x="299.9" y="204.1">11 GPIO37</text>
<text x="299.9" y="207.6">12 GPIO36</text>
<text x="224.7" y="210.6">GPIO03</text>
<text x="224.7" y="214.2">GPIO46</text>
<text x="242.9" y="211.2">35</text>
<text x="242.9" y="214.7">36</text>
<text x="249.4" y="212.6">3/T3/ADC</text>
<text x="284.1" y="212.6">35-SPID</text>
<text x="299.9" y="211.2">13 GPIO35</text>
<text x="299.9" y="214.7">14 GPIO00</text>
<text x="167.6" y="221.8">1</text>
<text x="224.7" y="217.7">GPIO09</text>
<text x="224.7" y="221.2">GPIO10</text>
<text x="242.9" y="218.2">37</text>
<text x="242.9" y="221.8">38</text>
<text x="249.4" y="216.1">46</text>
<text x="249.4" y="219.6">9/T9/ADC</text>
<text x="284.8" y="216.1">0-BOOT</text>
<text x="293.4" y="219.6">45</text>
<text x="299.9" y="218.2">15 GPIO45</text>
<text x="299.9" y="221.8">16 GPIO48</text>
<text x="157.8" y="223.2">GND</text>
<text x="158.5" y="226.7">VCC</text>
<text x="167.6" y="225.3">2</text>
<text x="224.7" y="224.8">GPIO11</text>
<text x="242.9" y="225.3">39</text>
<text x="249.4" y="223.2">10/T10/A/SPICS</text>
<text x="249.4" y="226.7">11/T11/A/SPID</text>
<text x="285.7" y="223.2">48-LED</text>
<text x="293.4" y="226.7">47</text>
<text x="299.9" y="225.3">17 GPIO47</text>
<text x="160.3" y="230.2">Pin</text>
<text x="167.6" y="228.8">3</text>
<text x="224.7" y="228.3">GPIO12</text>
<text x="224.7" y="231.8">GPIO13</text>
<text x="242.9" y="228.8">40</text>
<text x="242.9" y="232.3">41</text>
<text x="249.4" y="230.2">12/T12/A/SPICLK</text>
<text x="249.4" y="233.8">13/T13/A/SPIQ</text>
<text x="278.7" y="233.8">20/U+/ADC</text>
<text x="293.4" y="230.2">21</text>
<text x="299.9" y="228.8">18 GPIO21</text>
<text x="299.9" y="232.3">19 GPIO20</text>
<text x="224.7" y="235.3">GPIO14</text>
<text x="224.7" y="238.9">5V</text>
<text x="242.9" y="235.9">42</text>
<text x="242.9" y="239.4">43</text>
<text x="249.4" y="237.3">14/T14/A/SPIWP</text>
<text x="279.9" y="237.3">19/U-/ADC</text>
<text x="299.9" y="235.9">20 GPIO19</text>
<text x="299.9" y="239.4">21</text>
<text x="242.9" y="242.9">44</text>
<text x="249.4" y="240.8">5V</text>
<text x="249.4" y="244.3">GND</text>
<text x="290.1" y="240.8">GND</text>
<text x="290.1" y="244.3">GND</text>
<text x="299.9" y="242.9">22</text>
<text x="245.4" y="269.4">1</text>
<text x="241.9" y="271.1">1</text>
<text x="241.9" y="274.7">2</text>
<text x="245.4" y="272.9">2</text>
<text x="252.9" y="275.9">RST</text>
<text x="281.2" y="274.1">GPIO43</text>
<text x="299.4" y="271.1">1</text>
<text x="299.4" y="274.7">2</text>
<text x="302.9" y="272.9">1</text>
<text x="241.9" y="278.2">3</text>
<text x="241.9" y="281.7">4</text>
<text x="245.4" y="276.4">3</text>
<text x="245.4" y="280">4</text>
<text x="252.9" y="279.4">GPIO04</text>
<text x="281.2" y="277.7">GPIO44</text>
<text x="281.2" y="281.2">GPIO01</text>
<text x="299.4" y="278.2">3</text>
<text x="299.4" y="281.7">4</text>
<text x="302.9" y="276.4">2</text>
<text x="302.9" y="280">3</text>
<text x="241.9" y="285.3">5</text>
<text x="245.4" y="283.5">5</text>
<text x="245.4" y="287">6</text>
<text x="252.9" y="286.5">GPIO06</text>
<text x="252.9" y="283">GPIO05</text>
<text x="281.2" y="284.7">GPIO02</text>
<text x="299.4" y="285.3">5</text>
<text x="302.9" y="283.5">4</text>
<text x="302.9" y="287">5</text>
<text x="154.2" y="293.5">GPIO47</text>
<text x="241.9" y="288.8">6</text>
<text x="241.9" y="292.3">7</text>
<text x="245.4" y="290.5">7</text>
<text x="252.9" y="293.5">GPIO15</text>
<text x="252.9" y="290">GPIO07</text>
<text x="281.2" y="288.3">GPIO42</text>
<text x="281.2" y="291.8">GPIO41</text>
<text x="299.4" y="288.8">6</text>
<text x="299.4" y="292.3">7</text>
<text x="302.9" y="290.5">6</text>
<text x="154.2" y="297.1">GPIO48</text>
<text x="241.9" y="295.8">8</text>
<text x="241.9" y="299.4">9</text>
<text x="245.4" y="294.1">8</text>
<text x="245.4" y="297.6">9</text>
<text x="252.9" y="297.1">GPIO16</text>
<text x="281.2" y="295.3">GPIO40</text>
<text x="281.2" y="298.8">GPIO39</text>
<text x="299.4" y="295.8">8</text>
<text x="299.4" y="299.4">9</text>
<text x="302.9" y="294.1">7</text>
<text x="302.9" y="297.6">8</text>
<text x="239.8" y="302.9">10</text>
<text x="245.4" y="301.1">10</text>
<text x="245.4" y="304.7">11</text>
<text x="252.9" y="304.1">GPIO18</text>
<text x="252.9" y="300.6">GPIO17</text>
<text x="281.2" y="302.4">GPIO38</text>
<text x="281.2" y="305.9">GPIO37</text>
<text x="297.4" y="302.9">10</text>
<text x="302.9" y="301.1">9</text>
<text x="302.9" y="304.7">10</text>
<text x="239.8" y="306.4">11</text>
<text x="239.8" y="310">12</text>
<text x="245.4" y="308.2">12</text>
<text x="245.4" y="311.7">13</text>
<text x="252.9" y="311.2">GPIO03</text>
<text x="252.9" y="307.7">GPIO08</text>
<text x="281.2" y="309.4">GPIO36</text>
<text x="297.4" y="306.4">11</text>
<text x="297.4" y="310">12</text>
<text x="302.9" y="308.2">11</text>
<text x="302.9" y="311.7">12</text>
<text x="239.8" y="313.5">13</text>
<text x="239.8" y="317">14</text>
<text x="245.4" y="315.2">14</text>
<text x="252.9" y="314.7">GPIO46</text>
<text x="281.2" y="316.5">GPIO00</text>
<text x="281.2" y="312.9">GPIO35</text>
<text x="297.4" y="313.5">13</text>
<text x="297.4" y="317">14</text>
<text x="302.9" y="315.2">13</text>
<text x="239.8" y="320.5">15</text>
<text x="245.4" y="318.8">15</text>
<text x="245.4" y="322.3">16</text>
<text x="252.9" y="321.8">GPIO10</text>
<text x="252.9" y="318.2">GPIO09</text>
<text x="281.2" y="323.5">GPIO48</text>
<text x="281.2" y="320">GPIO45</text>
<text x="297.4" y="320.5">15</text>
<text x="302.9" y="318.8">14</text>
<text x="302.9" y="322.3">15</text>
<text x="239.8" y="324.1">16</text>
<text x="239.8" y="327.6">17</text>
<text x="245.4" y="325.8">17</text>
<text x="245.4" y="329.4">18</text>
<text x="252.9" y="328.8">GPIO12</text>
<text x="252.9" y="325.3">GPIO11</text>
<text x="281.2" y="327.1">GPIO47</text>
<text x="297.4" y="324.1">16</text>
<text x="297.4" y="327.6">17</text>
<text x="302.9" y="325.8">16</text>
<text x="302.9" y="329.4">17</text>
<text x="239.8" y="331.1">18</text>
<text x="239.8" y="334.6">19</text>
<text x="245.4" y="332.9">19</text>
<text x="252.9" y="335.9">GPIO14</text>
<text x="252.9" y="332.4">GPIO13</text>
<text x="281.2" y="330.6">GPIO21</text>
<text x="281.2" y="334.1">GPIO20</text>
<text x="297.4" y="331.1">18</text>
<text x="297.4" y="334.6">19</text>
<text x="302.9" y="332.9">18</text>
<text x="239.8" y="338.2">20</text>
<text x="239.8" y="341.7">21</text>
<text x="245.4" y="336.4">20</text>
<text x="245.4" y="339.9">21</text>
<text x="252.9" y="339.4">5V</text>
<text x="281.2" y="337.6">GPIO19</text>
<text x="297.4" y="338.2">20</text>
<text x="297.4" y="341.7">21</text>
<text x="302.9" y="336.4">19</text>
<text x="302.9" y="339.9">20</text>
<text x="239.8" y="345.2">22</text>
<text x="245.4" y="343.5">22</text>
<text x="297.4" y="345.2">22</text>
<text x="302.9" y="343.5">21</text>
<text x="302.9" y="347">22</text>
</g>
<g font-size="3.2">
<text x="38.6" y="186.1">1</text>
<text x="38.6" y="189.7">2</text>
<text x="72.1" y="186.1">1</text>
<text x="72.1" y="189.7">2</text>
<text x="100.3" y="186.1">1</text>
<text x="100.3" y="189.7">2</text>
<text x="140.9" y="186.1">1</text>
<text x="140.9" y="189.7">2</text>
<text x="38.6" y="193.2">3</text>
<text x="72.1" y="193.2">3</text>
<text x="100.3" y="193.2">3</text>
<text x="140.9" y="193.2">3</text>
<text x="28.4" y="277.5">1</text>
<text x="28.4" y="281.7">2</text>
<text x="72.5" y="277.5">1</text>
<text x="72.5" y="281.7">2</text>
<text x="28.4" y="285.3">3</text>
<text x="72.5" y="285.3">3</text>
<text x="28.4" y="288.8">4</text>
<text x="72.5" y="288.8">4</text>
</g>
</svg>
